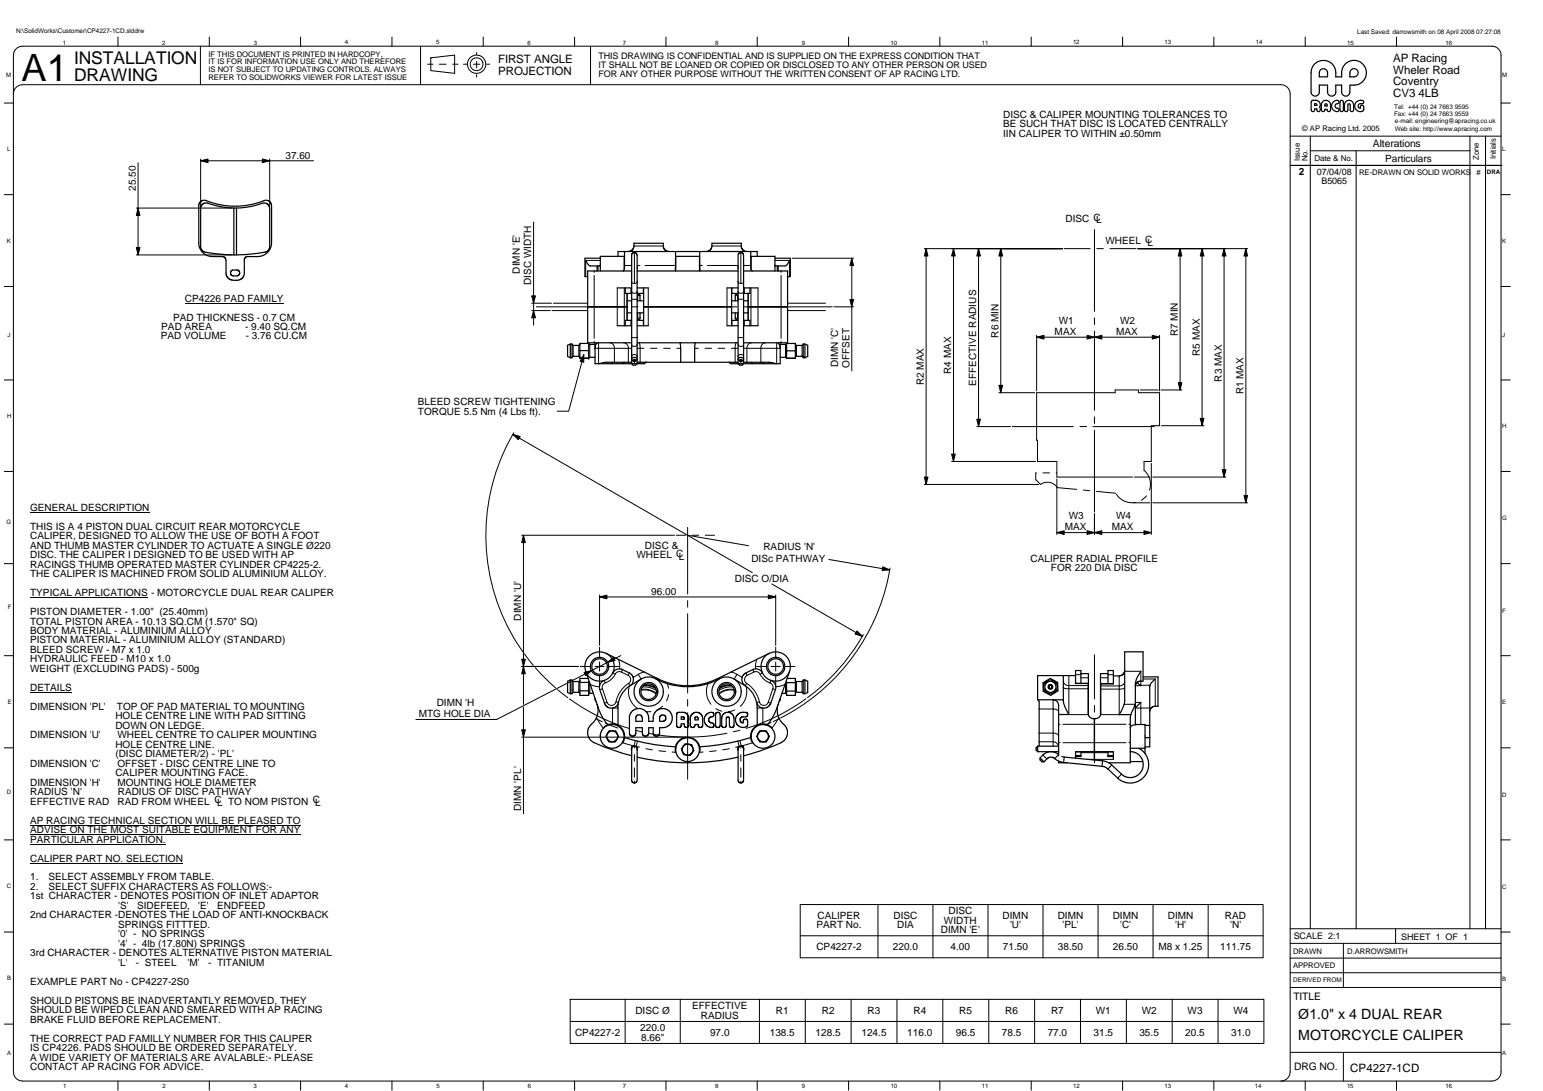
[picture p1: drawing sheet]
<svg xmlns="http://www.w3.org/2000/svg" width="297mm" height="210mm" viewBox="0 0 297 210" stroke-linecap="round" stroke-linejoin="round" font-family="sans-serif">
<g fill="none" stroke="#000" stroke-width=".19">
<path d="M.8 19.8h1.8M2.6 18.1a1.76 1.76 0 0 1 1.7-1.8h242.3a1.78 1.78 0 0 1 1.8 1.8v188.2a1.78 1.78 0 0 1-1.8 1.8M3.2 9.3l1.1-.4h282.9a1.75 1.75 0 0 1 1.8 1.7v195.7a1.76 1.76 0 0 1-1.8 1.8h-282.9a1.77 1.77 0 0 1-1.7-1.8v-195.7a1.79 1.79 0 0 1 .6-1.3zM22.7 7.1v1.8M38.6 8.9v7.4M40.3 7.1v1.8M57.9 7.1v1.8M75.5 7.1v1.8M81 8.9v7.4M82.3 12.4h1M82.9 11.1l4.6-.5v3.5l-4.6-.5zM84.6 12.4h1.3"/>
<path d="M87.1 12.4h1.1M89.2 12.4h.6M91.1 12.4h1.3M91.8 10.1v.5M91.8 11.8v1.3M91.8 14.4v.4M93 7.1v1.8M93.7 12.4h.6M110.6 7.1v1.8M113.7 8.9v7.4M128.2 7.1v1.8M145.8 7.1v1.8"/>
<path d="M163.4 7.1v1.8M180.9 7.1v1.8M198.5 7.1v1.8M216.1 7.1v1.8M233.7 7.1v1.8M251.3 7.1v1.8M268.8 7.1v1.8M289 19.8h1.7M.8 37.5h1.8M26.6 31.3v17.8M38.6 30.9h21.8M38.6 30.6v9.2"/>
<path d="M51.9 30.6v9.2M248.4 26.2h40.6M248.4 31.8h40.8M252.2 29h30.8M252.2 26.2v152.6M261.1 29v149.8M283 26.2v152.6M286 26.2v152.6M289 37.5h1.7M.8 55.1h1.8M26.2 40h18.5M26.2 49.1h18.5"/>
<path d="M35.6 58.3h19M102.4 59.8h3.5M102.4 58.4h3.8M102.7 42.7v19.9M103.2 59.1h17.1M106.3 59.8h6.8M106.5 58.4h6.6M114.4 53v12.1M114.4 52.2v.2M114.9 51.4v.7M115.6 50.1h-2.8v3.1M118.8 55.4v7.3"/>
<path d="M120.2 55.4v7.3M120.2 51.1h1.4M120.7 56.5v5.2M121.5 55.4v1.1M121.6 59.1h1.2M121.6 54.2l.1 .2 .4 .2M121.6 56.1a.58 .58 0 0 0 .5 .4 .58 .58 0 0 0 .6-.4M121.6 57.6h1.1M122 47.3h5.7M122.1 48.6v6M122.7 54.2l-.2 .3-.4 .1M122.7 51.1h.1"/>
<path d="M122.7 56.9h.5M123.2 51.1h-.5v.7M123.8 55.4v1.1M124.1 59.1h15.2M124.2 51.1h5.8M124.8 55.4v7.3M134.7 51.1h.5M136.2 51.1h5.8M137.1 47.3h5.6M140 55.4v7.3M140.6 59.1h1.3M140.9 55.4v1.1"/>
<path d="M141.5 56.9h.5M142 51.1l.1 .7M142 51.1h.1M142.1 54.2l.2 .3 .3 .1M142.1 56.1a.58 .58 0 0 0 .5 .4 .58 .58 0 0 0 .5-.4M142.1 57.6h1M142.6 48.6v6M143.1 54.2v.2l-.5 .2M143.1 51.1h1.4M143.1 59.1h17.1M143.3 55.4v1.1M144 56.5v5.2"/>
<path d="M144.6 55.4v7.3M145.9 55.4v7.3M149.2 50.1h2.8v3.1M149.8 51.4v.7M150.4 53v12.1M150.4 52.2v.2M151.6 59.8h7.3M151.6 58.4h7.3M152.5 49.7h11.8M160.5 59.1h3.8M164 49.7v21.7M177.9 47.9h26.6"/>
<path d="M178.3 47.9v45.3M183.6 47.9v40.9M188.4 47.9v34.2M192.7 47.9v27.7M204.8 47.9h5.1M210.7 44.2v15.7M211.1 47.9h1.3M213.7 47.9h5M219.1 47.9h21.1M227.2 47.9v27.2M231.4 47.9v34M235.6 47.9v43.9"/>
<path d="M239.8 47.9v48.9M289 55.1h1.7M.8 73.1h1.8M110.3 66.5v2.1M111.4 66.5v2.1M112.4 68.3l-2.9 10.8h-2.2M113.5 66.3v2.5M114.4 65.7v.3M114.6 67h.6M115.2 66v1M115.2 67v3M115.2 67h3.1"/>
<path d="M117.4 66a.95 .95 0 0 1 .9 1M117.8 69.7v.3M118.3 67v2.7M118.3 67h2.7M120.1 66a.98 .98 0 0 1 .9 1M120.2 69.7l-.3 .3M121 67h.6M121 67v2.7M121.5 61.7v1M121.6 64.9h1.1M121.6 66.3a.58 .58 0 0 0 .5 .4 .58 .58 0 0 0 .6-.4M121.6 68.6a.56 .56 0 0 1 .5-.4 .56 .56 0 0 1 .6 .4"/>
<path d="M122.1 69.5v.5M122.7 67h.5M122.7 61.2h.5M123 66l.2 .3v.7M123 69.7v.3M123.2 67v2.7M123.2 67h.7M123.8 61.7v1M125.2 67h1.3M127.8 67h1.2M130.3 67h.7M133.7 67h.7"/>
<path d="M135.7 67h1.3M138.3 67h1.2M140.9 61.7v1M141.5 61.2h.5M141.7 69.7v.3M141.7 66l-.1 .3-.1 .7h-.7M142.1 67h-.6v2.7M142.1 64.9h1M142.1 66.3a.58 .58 0 0 0 .5 .4 .58 .58 0 0 0 .5-.4M142.1 68.6a.57 .57 0 0 1 .5-.4 .57 .57 0 0 1 .5 .4M142.6 69.5v.5M143.3 61.7v1"/>
<path d="M144.6 69.7l.2 .3M144.7 66a.98 .98 0 0 0-.9 1h-.7M146.9 69.7v.3M147.4 66a.95 .95 0 0 0-.9 1h-2.7v2.7M149.5 66v1h-3v2.7M150.2 67h-.7v3M150.4 65.7v.3M151.2 66.3v2.5M153.3 66.5v2.1M154.4 66.5v2.1M192.3 75.6h6.9M199.6 64.5v10.7"/>
<path d="M199.6 64.9h23.6M210.7 61.2v1.3M210.7 63.7v15.3M219.5 75.1h3.5M223.2 64.5v10.7M223.5 75.1h4M289 73.1h1.7M.8 90.7h1.8M5.8 98.6h23M98.7 83.6l46.1 26.6M98.9 83.3a38.9 38.9 0 0 0 1.7 42.1M177.9 93.2h22.1"/>
<path d="M183.2 88.8h16.2M188 82.1h6.5M194.9 82.1h11.7M199.5 91h-.1v1.3l.9 .9a2.25 2.25 0 0 1 3.3 .7l3.7 .3M200.8 91h1.3M203.3 91h.2M203.5 92.2v10.7M207.9 82.1h1.3M208.5 94.3l1.3 .1M210.4 82.1h11.8M210.7 98.9v4M210.7 80.2v1.3"/>
<path d="M210.7 82.8v15.7M211.1 94.6l3.7 .3M214.9 95.1a3.5 3.5 0 0 0 3.6 1.6M218 91.8h-14.5v-3h-3.8v-4.1h-.1v-9.1h15.1v-.5h4.5v.5h4v6.3h-1.6v6.9h-1.4v1.7a3.5 3.5 0 0 1 1.1 3.8M218.3 96.8h3.1M218.4 91.8h3M220.7 95.4l-1 .8M221.6 89.2v13.7M221.9 96.8h18.3M221.9 91.8h14.1M223.6 81.9h8.2M289 90.7h1.7"/>
<path d="M.8 108.5h1.8M5.8 115h22.7M100.4 103h29.4M100.8 103v32.6M115.4 114.5v9.7M115.4 114.9h33.9M130.2 103h1.8M132.4 103l11.7 2M132.4 101.5v12.8M132.4 115.6v1.3M132.4 118.1v15.3M133.2 103h1.3"/>
<path d="M135.8 103h1.8M148.6 112.4l17.4 10M149.3 114.5v9.7M159.6 107.7l11.7 2M171.3 109.3a39.5 39.5 0 0 1-21 28.9M203.5 102.5h18.1M289 108.5h1.7M.8 126.2h1.8M5.8 133.3h8.1M100.4 128.3h11M100.8 136.1v20.5M100.9 125.8l1.8 2.3"/>
<path d="M103 128.5l2.1 2.2 1.8 1.7M107.3 132.7l2 1.6M109.6 134.5a37.9 37.9 0 0 0 11.5 5.7M110.3 131.2v2M111.4 131.2v2M111.7 128.3h2M113.5 131.4v2M113.6 131.7l1.1 .4 .7 .1M114.6 128.3h1.7M114.7 134.7l-.1 .1M114.8 138.4l1.1 .5M114.8 138.1l1.3 2"/>
<path d="M115.4 124.6v1.9M115.4 130v2M115.4 127.4v1.8M116 132.6l-.5 .1M116 132.6l.9 2.6M116.5 131.4a.88 .88 0 0 0-.5 1.2M116.5 139.1l1.2 .6M116.9 135.2l-.5 .1M117.2 128.3h1.9M117.7 139.7l1.2 .4M117.9 136.3v3M118 136.3h1"/>
<path d="M118.4 129.8a2.89 2.89 0 0 1-1.9 1.6l-.2-.4M118.6 135.1a.9 .9 0 0 1-.9 .7 .9 .9 0 0 1-.8-.6M119.1 126.9l.1 .7 .1 1.1M119.5 126.2l-23.9 12.3h-15.6M119.6 129.3a.87 .87 0 0 0-1.2 .5l-.4-.3M119.6 129.3l1.3 .7 .3-.5M119.8 128.9l-.2 .4M120.9 130a.89 .89 0 0 1 .1 1.5M121 131.5l.3 .5M121 131.5a5.1 5.1 0 0 0-2.3 3.6l.4 .1M121.1 132.1a3.9 3.9 0 0 0 1.7 4.3M122.9 129.8l.5 .9"/>
<path d="M122.9 129.8l-1 .6M123.4 132.8h.9l.9 .1 1.1 .7M123.4 132.7a3.6 3.6 0 0 1 2.9 .7M123.7 132.2l1.1 .1 1.6 .6M123.9 131.9l1.2 .2 1.2 .4M124 129.3l-1.1 .5M124.4 137h.9M126.3 130.5l-.1 .1M127.5 135.9l-1 .7M128.4 131.6l.3 .8M128.7 133.7l-.4 1.2M132.4 134.6v1.3"/>
<path d="M132.4 137.2v12.8M136.3 131.6a3.9 3.9 0 0 0 .6 4M137.8 136.4l1.2 .5M138.4 130.5l.1 .1M140.8 129.3l1.1 .5-.6 .9M140.8 131.9l-1.2 .2-1.1 .4M141.1 132.2l-1.3 .1-1.4 .6M141.3 132.7h-1.3l-.9 .3-.7 .4M141.3 132.8a3.5 3.5 0 0 0-2.9 .8M141.5 136.6l-1.3 .4M141.9 129.8l1 .6M143.6 129.5l.2 .5"/>
<path d="M143.6 132.1a3.8 3.8 0 0 1-1.1 3.8M143.7 131.5a5.7 5.7 0 0 1 2.5 3.6M143.7 131.5l-.3 .5M143.8 130a.89 .89 0 0 0-.1 1.5M144.9 128.9a.42 .42 0 0 0 .3 .4 .42 .42 0 0 0 .4 0l.5 .2 .2 .3M145.1 129.3l-1.3 .7M145.6 128.3h1.9M145.7 126.9l-.2 .7v1.1M145.8 136.3h.9M146.3 129.8a3.3 3.3 0 0 0 1.9 1.6M146.8 129.5l-.5 .3M146.9 136.3v3"/>
<path d="M147.9 135.2a.88 .88 0 0 1-.9 .6 .88 .88 0 0 1-.8-.7l-.5 .1M148.2 131.4a.88 .88 0 0 1 .6 1.2M148.4 131l-.2 .4M148.4 128.3h1.8M148.4 139.1l-1.1 .5M148.8 132.6l.5 .1M148.8 132.6l-.9 2.6 .5 .1M149.3 124.6v1.9M149.3 127.4v1.8M149.3 130v2M149.9 138.1l-1.3 2M150 138.3l-1.2 .6"/>
<path d="M150.1 134.7v.1M151.1 128.3h1.9M151.1 131.7l-1.1 .4-.7 .1M151.2 131.4v2M153.3 131.2v2M154.4 131.2v2M155.1 134.5a38.4 38.4 0 0 1-11.5 5.7M166.2 122.2a39.2 39.2 0 0 1-10.8 12.1M200 136.5h2.7v4.6a1.01 1.01 0 0 1 1.1 .5M202.7 134.7v1.8a.94 .94 0 0 1 1.1 .5M203.8 139.4h.3M203.8 137.5h5.7"/>
<path d="M204.6 139.4h12.2M204.7 132.3l.3 .2 .8 .1M204.7 131.1a.95 .95 0 0 0 1.1 .9v.6M205.8 130v2h3.7M205.8 132.6v4.9h-2M205.8 132.6h3.7M207 129.9h1.1M207 131.6h2.5M208.1 130.5h1.4M210.7 126v8.5M210.7 135.8v1.3M210.7 138.3v8.5"/>
<path d="M211.9 130.5h1.4M211.9 131.6h2.4M213.3 129.9h1M215.5 130.1v1.9h-3.6M216.4 135.6h2M216.5 132.4l-.3 .2h-.7v4.9h-3.6M216.5 131.1a.95 .95 0 0 1-1 .9v.6h-3.6M216.5 129.2h3.1v2.7M217.3 139.4h.3M218.6 136.3h1v3.1M218.6 135.2h1v1.1h1.7M219.5 131.9h.1"/>
<path d="M219.6 131.9h1.8M219.6 131.9l-1 .1M220 130.7h2.4v5.2M289 126.2h1.7M.8 143.9h1.8M5.8 158.8h52.1M100.4 141.9h31.6M122.1 150.3v.4M122.1 147.8v1.8M122.1 145.2v1.3M122.1 143.6v.4M122.3 142.6l-.3 1-2.1-.6"/>
<path d="M122.3 140.5l1.3 .4M122.7 142.7l-.2 1 .6 .1M124.3 144.1l1.3 .2M124.8 141.1a38.9 38.9 0 0 0 15.2 0M126.8 144.5l1.3 .1M129.4 144.7l.6 .1M135.4 144.7l-.7 .1M137.9 144.5l-1.3 .1M140.4 144.1l-1.3 .2M142 142.7l.3 1-.7 .1M142.4 140.5l-1.2 .3M142.4 142.6l.3 1 2.2-.6"/>
<path d="M142.6 150.3v.4M142.6 147.8v1.8M142.6 145.2v1.3M142.6 143.6v.4M200 141.1h2.7v1.6a1.35 1.35 0 0 1 1.1 .9M200 142.8h2.7v.8M200.8 145.3l.7 .8M203.8 145.2l-.7 .8M203.8 142.9h.3M204.6 142.9h12.2M204.9 145.7l-.1 1M207 145.4h1.1"/>
<path d="M207 145.6h1.1M207 144.7h7.3M209.4 146.2h4.9M212.3 146.4l-.1 1.1M213.3 144.9h-5.2M213.3 145.4h1M213.3 145.6h1M214 147.2l-.7 .8M215.9 149l-.7 .8M217.3 142.9h.3M289 143.9h1.7M.8 179.4h1.8"/>
<path d="M.8 161.6h1.8M5.8 160.6h52.1M5.8 162.4h26.1M5.8 166.1h29.4M154 174.1h89.2v10.2h-89.2zM169 174.1v10.2M179.6 174.1v10.2M190.2 174.1v10.2M200.8 174.1v10.2M211.4 174.1v10.2M222 174.1v10.2M232.6 174.1v10.2"/>
<path d="M248.4 178.8h40.6M268.7 178.8v2.8M289 179.4h1.7M289 161.6h1.7M.8 197.1h1.8M109.8 192.3h133.5v8.5h-133.5zM109.8 196.6h133.5M120.4 192.3v8.5M131 192.3v8.5M146.2 192.3v8.5M154 180.1h89.2M155 192.3v8.5"/>
<path d="M163.8 192.3v8.5M172.7 192.3v8.5M181.5 192.3v8.5M190.3 192.3v8.5M199.2 192.3v8.5M208 192.3v8.5M216.8 192.3v8.5M225.7 192.3v8.5M234.5 192.3v8.5M248.4 190.1h40.6M248.4 181.6h40.6M248.4 187.2h40.6"/>
<path d="M248.4 184.4h40.6M258.6 181.6v8.5M289 197.1h1.7M22.7 208.1v1.7M40.3 208.1v1.7M57.9 208.1v1.7M75.5 208.1v1.7M93 208.1v1.7M110.6 208.1v1.7M128.2 208.1v1.7M145.8 208.1v1.7M163.4 208.1v1.7"/>
<path d="M180.9 208.1v1.7M198.5 208.1v1.7M216.1 208.1v1.7M233.7 208.1v1.7M248.4 202.5h40.6M251.3 208.1v1.7M258.6 202.5v5.6M268.8 208.1v1.7"/>
<circle cx="91.8" cy="12.4" r="1.24"/>
<circle cx="91.8" cy="12.4" r="1.77"/>
</g>
<g fill="none" stroke="#000" stroke-width=".23">
<path d="M252.5 19.4a1.06 1.06 0 0 1 1.3 .1 1.06 1.06 0 0 1 .3 1.2l.1 .4-.3 .4-.2-.1-.2-.4h-.4v.2a.33 .33 0 0 1-.4 .3 .33 .33 0 0 1-.3-.3zM253.1 20l.4 .1v.2h-.4zM253.2 12.2a2.39 2.39 0 0 1 2.5-.4 2.39 2.39 0 0 1 1.5 2.2v.8h1.1a2.47 2.47 0 0 1 1.1-2.8 2.47 2.47 0 0 1 2.9 .3 2.38 2.38 0 0 1 .6 2.6 2.38 2.38 0 0 1-2.2 1.5h-.8v1.3a.79 .79 0 0 1-.8 .8 .79 .79 0 0 1-.8-.8v-1.3h-1.1v1.3a.79 .79 0 0 1-.8 .8 .79 .79 0 0 1-.8-.8v-1.3h-1.6v1.3a.79 .79 0 0 1-.8 .8 .79 .79 0 0 1-.8-.8v-4.2l.3-.7zM254.2 13.5a.8 .8 0 0 1 .8-.2 .8 .8 0 0 1 .6 .7v.8h-1.6v-.8zM254.6 19.6a.88 .88 0 0 1 1-.2 .88 .88 0 0 1 .5 .8v1.1l-.2 .2-.4-.2v-.3h-.5a.34 .34 0 0 1-.2 .5 .34 .34 0 0 1-.4-.3v-1zM256.7 19.6l.4-.3h.5l.1 .5-.1 .1a.46 .46 0 0 0-.6 .5 .46 .46 0 0 0 .6 .4l.1 .5-.1 .2a1.08 1.08 0 0 1-1.1-.7 1.08 1.08 0 0 1 .2-1.2zM258 19.5l.2-.2 .4 .2v1.7l-.2 .3-.4-.2zM259.1 19.6a.88 .88 0 0 1 .9-.2 .88 .88 0 0 1 .6 .8v1.1l-.5 .2-.2-.2v-1.1a.22 .22 0 0 0-.2-.2 .22 .22 0 0 0-.2 .2v1a.33 .33 0 0 1-.3 .3 .33 .33 0 0 1-.4-.3v-1zM260.2 13.3a.79 .79 0 0 1 1 .2 .79 .79 0 0 1 .1 1l-.4 .3h-1v-1.1zM261.1 19.6l.5-.3h.6a.33 .33 0 0 1 .3 .4 .33 .33 0 0 1-.3 .3h-.5l-.2 .2v.4l.4 .2v-.2a.33 .33 0 0 1 .3-.3 .33 .33 0 0 1 .3 .3v.7a1.06 1.06 0 0 1-1.5-.2 1.06 1.06 0 0 1 .1-1.5zM39.7 38.6l-.6-.1-.4 .2-.4 .7v7.7l.1 .6 .7 1 .8 .5 .7 .2h2.4l.2 .1 .3 .6 .1 2.9 .5 .7 .8 .2M39.7 38.6a14.8 14.8 0 0 0 11.1 0"/>
<path d="M50.8 38.6l.6-.1 .3 .2 .6 .7v7.3l-.2 1-.7 1-.8 .5-1 .2h-2l-.4 .2-.2 .3v2.9l-.2 .5-.7 .6-1.2 .1M255.1 20h.3l.1 .4h-.5zM38.6 40.1v7.6l.3 .6 .6 .2M39.5 48.5l3.3 .5h2.2M44.6 52.1l.2-.1h1l.3 .3v.4l-.4 .4h-1l-.3-.4zM45 40h.5M45 49.1h.5M45 40a21.5 21.5 0 0 1-5.2-.9h-.4l-.5 .3-.3 .7M45 40v9.1M45.5 40v9.1a21.8 21.8 0 0 0 5.8-.6l.4-.4 .2-.6M45.5 40a18.9 18.9 0 0 0 5.2-.9l.8 .2 .4 .6v7.6M112.8 50.1l.7 1 1.6 .1"/>
<path d="M115.6 51.2h-.5l-.2 .2a.43 .43 0 0 1 .2 .4 .43 .43 0 0 1-.3 .4M115.6 51l-.2 .2M115.6 49.7h-3v3.5h.5M118.8 55.4h2.8M120.2 51.9v-2.6h-4.6v2.9M120.2 48.4h-1.2v.9M120.4 55.4v1.1h1.2M120.7 59.1h-7.6M120.7 57.9h.9M120.7 56.5v5.2M121 48.4l.4-.1 .4-.3 .2-.5v-.7h5.7v.7l.2 .5 .4 .3 .5 .1M121.6 52.2h-8.5v13.8h8.5"/>
<path d="M121.7 48.8l.3-.2h.3l.4 .5v20.9l-.3 .3h-.5l-.3-.3v-21zM122.7 52.2h19.4M122.7 55.4h2.1M122.7 56.5h1.2M122.7 57.9h.1M122.7 57.9h1.2M123.2 57.9v-1a.23 .23 0 0 0-.2-.3 .23 .23 0 0 0-.3 .3v1M123.9 59.1h16.9M123.9 55.4v7.3M130 48.4v3.8M130 48.4h4.7M130 48.4h-9.8v3a.6 .6 0 0 1-.3 .8"/>
<path d="M134.7 52.2v-2.9h-4.6v2.9M134.7 48.4v3.8M134.7 48.4h9.8v3.1a.53 .53 0 0 0 .4 .7M136 48.4l.4-.1 .4-.3 .2-.5 .1-.7h5.6v.7l.2 .5 .4 .3 .5 .1M140 55.4h2.1M140.8 56.5h1.3M140.8 57.9h1.3M140.8 55.4v7.3M142 57.9v-1a.23 .23 0 0 0-.2-.3 .23 .23 0 0 0-.3 .3v1M143.1 55.4h2.8M143.1 52.2h8.5v13.8h-8.5M143.1 57.9h.9"/>
<path d="M144 59.1h7.6M144 56.5v5.2M144.4 55.4v1.1h-1.3M144.5 48.4h1.3v.9M144.6 51.9v-2.6h4.6v2.9M149.2 51.2h.4l.2 .2h-.1l-.1 .5 .3 .3M149.2 51l.1 .2M149.2 49.7h2.9v3.5h-.5M152 50.1l-.7 1-1.7 .1M109.3 66.5l.8-.3v2.7l-.8-.3zM109.8 66.2v2.7M111.6 66.1h1.7v1.4h-1.7z"/>
<path d="M111.6 67.5v1.5h1.7M111.6 68.8l-.1-.2h-1.2l-.2 .2M111.6 66.3l-.2 .2h-1.1l-.2-.2M113.3 68.9h.1M113.3 67.5v1.4h-1.7M113.3 66.1l.2 .2h1.1M114.6 66v4h7M114.6 68.8l-1.1-.1-.2 .2M115 66l-.3 .4-.1 .6M118.8 62.7h2.8M120.7 60.2h.9M121.6 61.7h-1.2v1"/>
<path d="M121.6 70h1.1M121.6 69.7h-5.1l-1.3 .3M121.7 68.9a.54 .54 0 0 1 .6-.1 .54 .54 0 0 1 .3 .5l-.5 .2a.2 .2 0 0 0 .3-.2 .21 .21 0 0 0-.4-.1l-.1 .2 .2 .1a.4 .4 0 0 1-.4-.1 .4 .4 0 0 1 0-.5zM122.7 60.2h1.2M122.7 66h19.4M122.7 69.7h8.3M122.7 61.7h1.2M122.7 62.7h2.1M123.2 60.2v1.1l-.2 .2-.3-.2v-1.1M124.4 69.7l-.3 .3h-1.5M131 69.7h2.7M131.1 66l-.2 .1 .1 3.6"/>
<path d="M133.7 66l.1 .1-.1 3.6M140 62.7h2.1M140.3 69.7l.3 .3M140.7 70h1.4M140.8 60.2h1.2M142 60.2v1.1l-.2 .2-.3-.2v-1.1M142 60.2h.1M142.1 69.7h-8.4M142.1 70h1M142.1 61.7h-1.3M142.2 68.9a.53 .53 0 0 1 .6-.1 .53 .53 0 0 1 .3 .5l-.5 .2a.19 .19 0 0 0 .3-.1 .19 .19 0 0 0-.3-.2 .19 .19 0 0 0-.2 .2 .19 .19 0 0 0 .2 .1 .43 .43 0 0 1-.5-.4zM143.1 69.7h4.9l1.5 .3"/>
<path d="M143.1 62.7h2.8M143.1 60.2h.9M143.1 70v-20.9l-.1-.4-.5-.1-.4 .4v21M143.1 61.7h1.3v1M143.1 70l-.2 .3h-.5l-.3-.3M149.7 66l.4 .5 .1 .5M150.2 66v4h-7.1M150.2 68.8h1.1l.1 .1M151.4 68.9v-1.4h1.7v1.4M151.4 68.9h1.7M151.4 66.1l-.2 .2h-1M153.1 67.5v-1.4h-1.7v1.4"/>
<path d="M153.1 68.8l.1-.2h1.3l.1 .2M153.1 66.3l.2 .2h1.1l.2-.2M154.6 66.2l.9 .3v2.1l-.5 .3h-.4zM155 66.2v2.7M109.3 131.1l.8-.2v2.6l-.8-.2zM109.8 130.9v2.6M111.6 133.5l-.2-.3h-1.1l-.2 .3M111.6 131l-.2 .2h-1.1l-.2-.2M111.6 131.3h1.7M111.6 133v.8h1.7v-.8M112.8 129.2l2.3 6.9a9.4 9.4 0 0 0 1.9 3.4M113.2 130.6h-1.6v.7"/>
<path d="M113.3 131.1v1.9h-1.7v-1.7M113.9 139.4l-.7 .9-.1 1 .4 .9 .9 .7M114.2 133.4h-.8l-.1 .2M114.6 134.4l.2 .7M114.9 135.6a3.2 3.2 0 0 1-.4 3.1l-.6 .7M116.3 131a1.41 1.41 0 0 0-.8 1.7l1 2.9 .4 .5 .6 .2a1.34 1.34 0 0 0 1.6-1.1M116.7 125.8l7.9 3.8a14.1 14.1 0 0 0 12.2 1.6l1.1-.5M118 129.5a1.53 1.53 0 0 1 1.5-.8l1.9 .9 .5 .8M119 139.6l.9 .9 .3 .7v.8M119 139.6l-.8-.2h-.7l-.9 .3-.5 .4M121.2 138.2v-.5l.3-.6 .5-.5 .6-.2a2.26 2.26 0 0 1 1.8 .6l.4 .7 .1 1.1h.8l.1-1.1 .6-.9 .9-.4 1.1 .1 .6 .5 .3 .5 .1 .7-.1 .8-.3 .4-.6 .5-1.4 .2v1.1l-.4 .5h-.4l-.4-.3-.1-1.3h-.8l-.1 1.2-.2 .3-.3 .1-.4-.1-.2-.3v-1.2h-1.3v1.2l-.3 .3-.3 .1-.4-.1-.2-.4v-3M121.9 130.4v.3a1.39 1.39 0 0 1-.5 1.2"/>
<path d="M122.6 137.7l.6-.1 .3 .2 .2 1h-1.3v-.8zM123.4 130.7l-1.1 .7a5.3 5.3 0 0 0-3.3 4.9v3.3M124 131.9h1.2l1 .6M126.2 130.6l2.2 1M127.1 137.8l.3-.2 .5 .1 .3 .3-.1 .6-.4 .2h-.7v-.8zM131.1 138h.6v.4h-.6zM132.5 138.9l.1 .8M132.5 138.9l.1-.9-.4-.6-.5-.3h-1.1l-.3 .2v2.5l.3 .2h.4l.1-.7h.6l.1 .5 .3 .2h.3l.2-.4M132.9 139.6v-1.6l.1-.3 .5-.5 .8-.1 .7 .4 .3 .8-.1 1.5-.5 .2-.3-.4M133.6 131.9h.1M133.8 138h.5l.1 .6h-.6zM134.4 139.6v-.2h-.6l-.1 .4-.4 .2-.3-.2-.1-.2"/>
<path d="M137.9 137.2l.4-.1 .3 .4v2.2l-.4 .3-.5-.3v-2.3zM138.5 130.6a12.9 12.9 0 0 1-10.1 1M139.3 137.4l.5-.3h.5l.8 .4 .2 .8v1.3l-.2 .4h-.4l-.3-.3v-1.4l-.2-.3-.4 .2-.1 1.6-.3 .2-.4-.2-.1-1.8zM140.8 131.9h-1.2l-1.1 .6M141.3 130.7a9.9 9.9 0 0 1 3.7 2.9 5.2 5.2 0 0 1 .8 2.7v3.3M142.1 137.4l.9-.3h.6l.3 .2 .1 .3-.2 .3-1 .1-.2 .2-.2 .3 .3 .5 .4 .1 .1-.6h.6l.1 .3v.7l-.1 .3-.5 .2h-.6l-.8-.6-.3-.5v-.6zM145.7 135.2a1.47 1.47 0 0 0 1.2 1.1M145.8 139.6l-.8 .7-.4 .8-.1 .8 .4 1.1M146.8 129.5a1.48 1.48 0 0 0-1.7-.7l-1.7 .8-.5 .6a1.56 1.56 0 0 0 .4 1.7M147.7 139.5l-.8-.2-1.1 .3M148.1 125.8l-10.1 4.9M148.4 131a1.41 1.41 0 0 1 .9 1.7l-1.1 3-.6 .5-.7 .1"/>
<path d="M149.8 135.6a3.5 3.5 0 0 0 .7 3.5l.4 .3M150.2 134.4l-.2 .7M150.5 133.4h.8l.1 .2M150.9 139.4l.6 .9 .1 .9-.4 1.1-.7 .6a37.2 37.2 0 0 1-7.4 2.6M151.4 133h1.7M151.4 131.1v.3M151.5 130.6h1.6v3.2h-1.7v-2.4h1.7M152 129.2l-2.4 6.9a10.5 10.5 0 0 1-1.9 3.4l.9 .6M154.6 133.5l-.1-.3h-1.2l-.2 .3M154.6 131l-.2 .2h-1.1l-.2-.2M154.6 130.9l.9 .2v2.2l-.5 .2h-.4zM155 130.9v2.6"/>
<path d="M199.7 134.7h.1a1.79 1.79 0 0 1 .2 1.5v7.4M199.7 134.7v-4.7h5v4.7M199.7 134.7h5M200.8 131.4l1.4-.8 1.4 .7 .1 1.7-1.4 .8-1.5-.7zM202.7 134.7a1.2 1.2 0 0 1 1.1 1.6v9.2M203.2 132.7l-.6 .5-.6 .1-.4-.2-.5-.7 .2-.8 .7-.5 .8 .2 .4 .5v.9M204.7 130h2.3M204.7 134.7l.3 1.2 .8 1.6M207 131.5h2.5v5.8a1.23 1.23 0 0 0 1.2 1 1.23 1.23 0 0 0 1.2-1v-5.7h2.4M208.1 131.5v-2.4h-1.1v2.5M208.1 129.6h1.4v7.9M210.7 138.3v8"/>
<path d="M213.3 131.6v-2.5h1v2.5M213.3 129.6h-1.4v7.9M216.5 129l-.2 .7-.4 .3-1.6 .1M217.7 137.5l-.1 .6v8.7h-4.2M218.6 139.3l.2 .1M218.6 136.1v3.4a.86 .86 0 0 0-1 .6M218.6 136.1l-.2-.5a1.22 1.22 0 0 1-.3 1.1l-.4 .8M218.6 139.4h1.8v4.6M218.6 132l.1-.4 .4-.4 .9-.1v-5.6h-3.5v9.2a6.3 6.3 0 0 1-1 2.8h2.2M218.9 131.4l.7 .6M219.6 129.2l-.7 1.3-.3 .8v4.8M219.6 135.2l-1 1.1"/>
<path d="M220 130.3h2.9v5.6l-1.1 .2-.3 .3-.2 .6M220.4 139.6h.9M221.3 139.6v2.4M222.4 130.7a2.13 2.13 0 0 0-1.1 2.3v6.6M114.4 142.9l3.7 1.5 3.5 1.1M115.6 141.6l.1 .9 .5 .8 .8 .5 .8 .2 .8-.1 .8-.5 .6-.8 .1-.8-.1-.8-.5-.8-.8-.6-.8-.2-.8 .2-.8 .4-.6 .8-.1 .8M117.3 140.7h1.2l.6 1.1-.7 1h-1.2l-.6-1.1zM118.8 141.2l.1 .8-.5 .6-.9 .1-.6-.4-.1-.8 .5-.7 .8-.1 .4 .2 .3 .3M120.2 142l.5 .1a40.2 40.2 0 0 0 9.3 1.6M120.2 142l-.3 1M121.6 144.4v-.6l.5-.2 .5 .2 .1 .6M121.7 143.8l.6-.2 .4 .5v6.1l-.2 .3-.4 .2-.3-.1-.2-.3v-6.3z"/>
<path d="M130 143.7l.3-.7 .6-.6 .6-.4 .8-.1 .8 .1 .7 .4 .5 .5 .4 .8M130 143.7v1.1M130.1 144v.7l.4 1 .6 .5 .8 .3h.9l.9-.4 .6-.6 .3-.8v-.9l-.4-.9-.6-.6-.8-.3h-.9l-.9 .5-.7 .7-.2 .8M131.9 143.2l1.2 .1 .5 1.2-.8 .9-1.2-.2-.4-1.1zM132.5 143.2l-.6 .1-.5 .5-.1 .7 .4 .6 .5 .2 .8-.2 .4-.5-.1-.7M132.5 143.2l.6 .3 .2 .4M137 140l-.9-.3-.5-.9v-.7l.2-.4 .5-.4 .5-.2 .5 .1 .2 .3-.2 .4-.6 .1-.3 .4 .1 .5 .8 .3 .2 .2-.1 .4-.4 .2M142.1 144.4l.1-.6 .6-.2 .4 .4-.1 .4M142.1 145.7a43.8 43.8 0 0 1-19.4 0M142.2 143.8l.6-.2 .3 .5v6.1l-.1 .3-.4 .2-.3-.1-.2-.3v-6.3zM144.5 141.9a47.4 47.4 0 0 1-9.8 1.9v1M146.3 140.7h1.2l.6 1-.6 1.1h-1.2l-.6-1.1z"/>
<path d="M199.8 143.6v1.1M199.8 143.6l-.3 .3v.5l.3 .3M199.8 144.7h4v.2M199.8 143.6h4M200.2 145.9l.8 .7M201 146.6l.8-.8 .7-.1 1.4 .8 .8 .2M203.8 145.2h.1M203.8 145.2l-.5-.3-.8-.2-1.2 .2-1.1 1v.4l.4 .3h.4M203.8 146.5v.3h1.6M204.8 146.7l7.5 .8 1 .5M207 144.7v1.2M207 144.7h7.3"/>
<path d="M208.1 144.7v.9h-1.1M213.3 144.7v.9h1M214.3 144.7v1.5M217.6 144.7l.9 .1 .8 .5 .6 .9 .2 1-.2 .9-.4 .7-.7 .6-.9 .2h-1l-.7-.4-2.4-2.2-1.1-.5-8.3-.9M217.6 144h2.8M217.6 146.6h2.4M217.6 144.7v.1M219.2 144l.7 .5 .7 .7 .4 1 .1 .9v.8l-.4 1-1.1 1.2-.6 .3-.9 .3-1.5-.1-1.1-.5-2.2-2.1M220.4 142h.9M220.4 144v1M221.3 142v1.7h-.9"/>
<circle cx="115.4" cy="128.3" r="1.5"/>
<circle cx="115.4" cy="128.3" r="1.77"/>
<circle cx="115.4" cy="128.3" r="2.82"/>
<circle cx="124.9" cy="133.1" r="2.82"/>
<circle cx="124.9" cy="133.1" r="1.76"/>
<circle cx="124.9" cy="133.1" r="1.5"/>
<circle cx="139.9" cy="133.1" r="1.5"/>
<circle cx="139.9" cy="133.1" r="2.82"/>
<circle cx="139.9" cy="133.1" r="1.77"/>
<circle cx="149.3" cy="128.3" r="2.83"/>
<circle cx="149.3" cy="128.3" r="1.76"/>
<circle cx="149.3" cy="128.3" r="1.5"/>
<circle cx="202.2" cy="132.2" r=".42"/>
<circle cx="202.2" cy="132.2" r="1.33"/>
<circle cx="202.2" cy="132.2" r=".32"/>
<circle cx="146.9" cy="141.7" r="1.07"/>
<circle cx="146.9" cy="141.7" r="2.3"/>
</g>
<g fill="#000" stroke="#000" stroke-width=".19">
<path d="M38.6 30.9l1.4-.3v.7z" fill-rule="evenodd"/>
<path d="M50.5 30.6l1.4 .3-1.4 .4z" fill-rule="evenodd"/>
<path d="M26.6 40l.3 1.5h-.7z" fill-rule="evenodd"/>
<path d="M26.2 47.6h.7l-.3 1.5z" fill-rule="evenodd"/>
<path d="M102.4 56.9h.7l-.4 1.5z" fill-rule="evenodd"/>
<path d="M102.7 59.8l.4 1.4h-.7z" fill-rule="evenodd"/>
<path d="M163.6 57.7h.7l-.3 1.4z" fill-rule="evenodd"/>
<path d="M164 49.7l.3 1.4h-.7z" fill-rule="evenodd"/>
<path d="M178.3 47.9l.3 1.4h-.7z" fill-rule="evenodd"/>
<path d="M183.6 47.9l.3 1.4h-.7z" fill-rule="evenodd"/>
<path d="M188.4 47.9l.3 1.4h-.7z" fill-rule="evenodd"/>
<path d="M192.7 47.9l.3 1.4h-.7z" fill-rule="evenodd"/>
<path d="M227.2 47.9l.3 1.4h-.7z" fill-rule="evenodd"/>
<path d="M231.4 47.9l.4 1.4h-.7z" fill-rule="evenodd"/>
<path d="M235.6 47.9l.4 1.4h-.7z" fill-rule="evenodd"/>
<path d="M239.8 47.9l.4 1.4h-.7z" fill-rule="evenodd"/>
<path d="M112.4 68.3v1.4l-.7-.1z" fill-rule="evenodd"/>
<path d="M192.3 74.2h.7l-.3 1.4z" fill-rule="evenodd"/>
<path d="M199.6 64.9l1.4-.4v.8z" fill-rule="evenodd"/>
<path d="M209.3 64.5l1.4 .4-1.4 .4z" fill-rule="evenodd"/>
<path d="M210.7 64.9l1.4-.4v.8z" fill-rule="evenodd"/>
<path d="M221.8 64.5l1.4 .4-1.4 .4z" fill-rule="evenodd"/>
<path d="M226.8 73.6h.7l-.3 1.5z" fill-rule="evenodd"/>
<path d="M98.7 83.6l1.4 .4-.3 .6z" fill-rule="evenodd"/>
<path d="M177.9 91.8h.7l-.3 1.4z" fill-rule="evenodd"/>
<path d="M183.2 87.4h.7l-.3 1.4z" fill-rule="evenodd"/>
<path d="M188 80.7h.7l-.3 1.4z" fill-rule="evenodd"/>
<path d="M231.1 80.5h.7l-.4 1.4z" fill-rule="evenodd"/>
<path d="M235.3 90.4h.7l-.4 1.4z" fill-rule="evenodd"/>
<path d="M239.5 95.4h.7l-.4 1.4z" fill-rule="evenodd"/>
<path d="M100.8 103l.3 1.4h-.7z" fill-rule="evenodd"/>
<path d="M115.4 114.9l1.4-.4v.8z" fill-rule="evenodd"/>
<path d="M147.9 114.5l1.4 .4-1.4 .4z" fill-rule="evenodd"/>
<path d="M169.9 109.1l1.4 .6-1.5 .1z" fill-rule="evenodd"/>
<path d="M203.5 102.5l1.4-.3v.7z" fill-rule="evenodd"/>
<path d="M209.3 102.2l1.4 .3-1.4 .4z" fill-rule="evenodd"/>
<path d="M210.7 102.5l1.4-.3v.7z" fill-rule="evenodd"/>
<path d="M220.2 102.2l1.4 .3-1.4 .4z" fill-rule="evenodd"/>
<path d="M100.4 126.9h.7l-.3 1.4z" fill-rule="evenodd"/>
<path d="M100.8 128.3l.3 1.4h-.7z" fill-rule="evenodd"/>
<path d="M112.4 129.4l1.5-.3-1.1 .9z" fill-rule="evenodd"/>
<path d="M117 127.5l1.1-1 .3 .6z" fill-rule="evenodd"/>
<path d="M165 121.4l1 1-1.4-.4z" fill-rule="evenodd"/>
<path d="M100.4 140.5h.7l-.3 1.4z" fill-rule="evenodd"/>
</g>
<text font-size="7.3" x="4.2" y="15.6">A1</text>
<g font-size="3.4">
<text x="14.3" y="12.4">INSTALLATION</text>
<text x="14.3" y="15.6">DRAWING</text>
</g>
<g font-size="2.7">
<text x="249.9" y="196.2">Ø1.0&quot; x 4 DUAL REAR</text>
<text x="249.9" y="200.2">MOTORCYCLE CALIPER</text>
</g>
<g font-size="2.2">
<text x="268.2" y="12">AP Racing</text>
<text x="95.9" y="12.1">FIRST ANGLE</text>
<text x="95.9" y="14.4">PROJECTION</text>
<text x="268.2" y="14.2">Wheler Road</text>
<text x="268.2" y="16.4">Coventry</text>
<text x="268.2" y="18.7">CV3 4LB</text>
<text x="259.9" y="206.3">CP4227-1CD</text>
</g>
<g font-size="2">
<text x="264.3" y="28.3">Alterations</text>
<text x="249" y="192.5">TITLE</text>
<text x="249.1" y="205.9">DRG NO.</text>
</g>
<g font-size="1.9">
<text x="193.1" y="22.6">DISC &amp; CALIPER MOUNTING TOLERANCES TO</text>
<text x="193.1" y="24.5">BE SUCH THAT DISC IS LOCATED CENTRALLY</text>
<text x="193.1" y="26.3">IIN CALIPER TO WITHIN ±0.50mm</text>
<text x="54.9" y="30.5">37.60</text>
<text x="250" y="33.7">2</text>
<text x="266.7" y="31.1">Particulars</text>
<text x="26.1" y="36.7" transform="rotate(-90 26.1 36.7)">25.50</text>
<text x="205.1" y="42.7">DISC C</text>
<text x="211" y="43">L</text>
<text x="212.8" y="47.1">WHEEL C</text>
<text x="220.9" y="47.3">L</text>
<text x="100.1" y="52.7" transform="rotate(-90 100.1 52.7)">DIMN 'E'</text>
<text x="35.6" y="58">CP4226 PAD FAMILY</text>
<text x="102.3" y="54.8" transform="rotate(-90 102.3 54.8)">DISC WIDTH</text>
<text x="30.9" y="65.3">PAD VOLUME</text>
<text x="31" y="63.5">PAD AREA</text>
<text x="33.3" y="61.7">PAD THICKNESS - 0.7 CM</text>
<text x="47.2" y="63.5">- 9.40 SQ.CM</text>
<text x="47.3" y="65.3">- 3.76 CU.CM</text>
<text x="192.2" y="65" transform="rotate(-90 192.2 65)">R6 MIN</text>
<text x="203" y="64.5">MAX</text>
<text x="203.8" y="62.3">W1</text>
<text x="214.9" y="64.5">MAX</text>
<text x="215.6" y="62.3">W2</text>
<text x="226.7" y="64.7" transform="rotate(-90 226.7 64.7)">R7 MIN</text>
<text x="161.4" y="70.7" transform="rotate(-90 161.4 70.7)">DIMN 'C'</text>
<text x="163.5" y="70.8" transform="rotate(-90 163.5 70.8)">OFFSET</text>
<text x="183.1" y="71.9" transform="rotate(-90 183.1 71.9)">R4 MAX</text>
<text x="231" y="68.5" transform="rotate(-90 231 68.5)">R5 MAX</text>
<text x="177.8" y="74.1" transform="rotate(-90 177.8 74.1)">R2 MAX</text>
<text x="187.9" y="74.3" transform="rotate(-90 187.9 74.3)">EFFECTIVE RADIUS</text>
<text x="235.2" y="73.4" transform="rotate(-90 235.2 73.4)">R3 MAX</text>
<text x="239.4" y="75.9" transform="rotate(-90 239.4 75.9)">R1 MAX</text>
<text x="80.5" y="78">BLEED SCREW TIGHTENING</text>
<text x="80.5" y="79.8">TORQUE 5.5 Nm (4 Lbs ft).</text>
<text x="5.8" y="102">THIS IS A 4 PISTON DUAL CIRCUIT REAR MOTORCYCLE</text>
<text x="5.8" y="98.3">GENERAL DESCRIPTION</text>
<text x="205.8" y="99.9">W3</text>
<text x="214.8" y="99.9">W4</text>
<text x="5.8" y="103.8">CALIPER, DESIGNED TO ALLOW THE USE OF BOTH A FOOT</text>
<text x="5.8" y="105.6">AND THUMB MASTER CYLINDER TO ACTUATE A SINGLE Ø220</text>
<text x="5.8" y="107.4">DISC. THE CALIPER I DESIGNED TO BE USED WITH AP</text>
<text x="122.5" y="107.5">WHEEL C</text>
<text x="124.2" y="105.6">DISC &amp;</text>
<text x="130.7" y="107.8">L</text>
<text x="147" y="105.9">RADIUS 'N'</text>
<text x="205" y="102.1">MAX</text>
<text x="214.1" y="102.1">MAX</text>
<text x="5.8" y="109.3">RACINGS THUMB OPERATED MASTER CYLINDER CP4225-2.</text>
<text x="5.8" y="111.1">THE CALIPER IS MACHINED FROM SOLID ALUMINIUM ALLOY.</text>
<text x="141.5" y="112">DISC O/DIA</text>
<text x="144.6" y="108.1">DISc PATHWAY</text>
<text x="198.4" y="108.1">CALIPER RADIAL PROFILE</text>
<text x="202.3" y="109.9">FOR 220 DIA DISC</text>
<text x="5.8" y="118.4">PISTON DIAMETER - 1.00&quot; (25.40mm)</text>
<text x="5.8" y="114.7">TYPICAL APPLICATIONS - MOTORCYCLE DUAL REAR CALIPER</text>
<text x="100.3" y="119.5" transform="rotate(-90 100.3 119.5)">DIMN 'U'</text>
<text x="125.3" y="114.5">96.00</text>
<text x="5.8" y="120.2">TOTAL PISTON AREA - 10.13 SQ.CM (1.570&quot; SQ)</text>
<text x="5.8" y="122">BODY MATERIAL - ALUMINIUM ALLOY</text>
<text x="5.8" y="123.8">PISTON MATERIAL - ALUMINIUM ALLOY (STANDARD)</text>
<text x="5.8" y="125.7">BLEED SCREW - M7 x 1.0</text>
<text x="5.8" y="127.5">HYDRAULIC FEED - M10 x 1.0</text>
<text x="5.8" y="129.3">WEIGHT (EXCLUDING PADS) - 500g</text>
<text x="5.8" y="133">DETAILS</text>
<text x="5.8" y="136.6">DIMENSION 'PL'</text>
<text x="22.5" y="136.6">TOP OF PAD MATERIAL TO MOUNTING</text>
<text x="84.1" y="135.9">DIMN 'H</text>
<text x="5.8" y="142.1">DIMENSION 'U'</text>
<text x="22.2" y="138.5">HOLE CENTRE LINE WITH PAD SITTING</text>
<text x="22.2" y="140.3">DOWN ON LEDGE.</text>
<text x="22.2" y="143.9">HOLE CENTRE LINE.</text>
<text x="22.6" y="142.1">WHEEL CENTRE TO CALIPER MOUNTING</text>
<text x="80.6" y="138">MTG HOLE DIA</text>
<text x="5.8" y="147.6">DIMENSION 'C'</text>
<text x="22.2" y="145.8">(DISC DIAMETER/2) - 'PL'</text>
<text x="22.2" y="149.4">CALIPER MOUNTING FACE.</text>
<text x="22.6" y="147.6">OFFSET - DISC CENTRE LINE TO</text>
<text x="5.8" y="151.2">DIMENSION 'H'</text>
<text x="5.8" y="153">RADIUS 'N'</text>
<text x="5.8" y="154.9">EFFECTIVE RAD</text>
<text x="22.6" y="151.2">MOUNTING HOLE DIAMETER</text>
<text x="22.6" y="154.9">RAD FROM WHEEL C</text>
<text x="22.7" y="153">RADIUS OF DISC PATHWAY</text>
<text x="41.8" y="155.2">L TO NOM PISTON L</text>
<text x="60.2" y="154.6">C</text>
<text x="5.8" y="158.5">AP RACING TECHNICAL SECTION WILL BE PLEASED TO</text>
<text x="5.8" y="160.3">ADVISE ON THE MOST SUITABLE EQUIPMENT FOR ANY</text>
<text x="100.3" y="156.1" transform="rotate(-90 100.3 156.1)">DIMN 'PL'</text>
<text x="5.8" y="162.2">PARTICULAR APPLICATION.</text>
<text x="5.8" y="165.8">CALIPER PART NO. SELECTION</text>
<text x="5.8" y="169.5">1.</text>
<text x="5.8" y="171.3">2.</text>
<text x="5.8" y="173.1">1st CHARACTER - DENOTES POSITION OF INLET ADAPTOR</text>
<text x="9.3" y="169.5">SELECT ASSEMBLY FROM TABLE.</text>
<text x="9.3" y="171.3">SELECT SUFFIX CHARACTERS AS FOLLOWS:-</text>
<text x="5.8" y="176.8">2nd CHARACTER -DENOTES THE LOAD OF ANTI-KNOCKBACK</text>
<text x="22.7" y="174.9">'S'</text>
<text x="22.7" y="178.6">SPRINGS FITTTED.</text>
<text x="26.4" y="174.9">SIDEFEED,</text>
<text x="38.2" y="174.9">'E'</text>
<text x="41.8" y="174.9">ENDFEED</text>
<text x="157.2" y="178.7">PART No.</text>
<text x="157.4" y="176.9">CALIPER</text>
<text x="172" y="176.9">DISC</text>
<text x="172.7" y="178.7">DIA</text>
<text x="181.1" y="179.6">DIMN 'E'</text>
<text x="181.7" y="177.8">WIDTH</text>
<text x="182.6" y="176">DISC</text>
<text x="193" y="176.9">DIMN</text>
<text x="194.4" y="178.7">'U'</text>
<text x="203.6" y="176.9">DIMN</text>
<text x="204.5" y="178.7">'PL'</text>
<text x="214.2" y="176.9">DIMN</text>
<text x="215.6" y="178.7">'C'</text>
<text x="224.8" y="176.9">DIMN</text>
<text x="226.2" y="178.7">'H'</text>
<text x="235.8" y="176.9">RAD</text>
<text x="236.8" y="178.7">'N'</text>
<text x="5.8" y="184.1">3rd CHARACTER - DENOTES ALTERNATIVE PISTON MATERIAL</text>
<text x="22.7" y="180.4">'0' - NO SPRINGS</text>
<text x="22.7" y="182.2">'4' - 4lb (17.80N) SPRINGS</text>
<text x="22.7" y="185.9">'L'</text>
<text x="26.2" y="185.9">- STEEL</text>
<text x="36.1" y="185.9">'M'</text>
<text x="40.1" y="185.9">- TITANIUM</text>
<text x="157.2" y="182.9">CP4227-2</text>
<text x="171.9" y="182.9">220.0</text>
<text x="183" y="182.9">4.00</text>
<text x="193.1" y="182.9">71.50</text>
<text x="203.7" y="182.9">38.50</text>
<text x="214.2" y="182.9">26.50</text>
<text x="223" y="182.9">M8 x 1.25</text>
<text x="234.9" y="182.9">111.75</text>
<text x="5.8" y="189.5">EXAMPLE PART No - CP4227-2S0</text>
<text x="5.8" y="193.2">SHOULD PISTONS BE INADVERTANTLY REMOVED, THEY</text>
<text x="5.8" y="195">SHOULD BE WIPED CLEAN AND SMEARED WITH AP RACING</text>
<text x="5.8" y="196.8">BRAKE FLUID BEFORE REPLACEMENT.</text>
<text x="122.3" y="195.1">DISC Ø</text>
<text x="133.2" y="194.2">EFFECTIVE</text>
<text x="134.9" y="196">RADIUS</text>
<text x="149.4" y="195.1">R1</text>
<text x="158.2" y="195.1">R2</text>
<text x="167" y="195.1">R3</text>
<text x="175.8" y="195.1">R4</text>
<text x="184.7" y="195.1">R5</text>
<text x="193.5" y="195.1">R6</text>
<text x="202.3" y="195.1">R7</text>
<text x="211" y="195.1">W1</text>
<text x="219.8" y="195.1">W2</text>
<text x="228.6" y="195.1">W3</text>
<text x="237.4" y="195.1">W4</text>
<text x="5.8" y="200.5">THE CORRECT PAD FAMILLY NUMBER FOR THIS CALIPER</text>
<text x="5.8" y="202.3">IS CP4226. PADS SHOULD BE ORDERED SEPARATELY.</text>
<text x="110.7" y="199.4">CP4227-2</text>
<text x="123.2" y="198.5">220.0</text>
<text x="123.4" y="200.3">8.66&quot;</text>
<text x="136.7" y="199.4">97.0</text>
<text x="148.2" y="199.4">138.5</text>
<text x="157" y="199.4">128.5</text>
<text x="165.8" y="199.4">124.5</text>
<text x="174.7" y="199.4">116.0</text>
<text x="184" y="199.4">96.5</text>
<text x="192.9" y="199.4">78.5</text>
<text x="201.7" y="199.4">77.0</text>
<text x="210.5" y="199.4">31.5</text>
<text x="219.3" y="199.4">35.5</text>
<text x="228.2" y="199.4">20.5</text>
<text x="237" y="199.4">31.0</text>
<text x="5.8" y="204.1">A WIDE VARIETY OF MATERIALS ARE AVALABLE:- PLEASE</text>
<text x="5.8" y="206">CONTACT AP RACING FOR ADVICE.</text>
</g>
<g font-size="1.7">
<text x="115.2" y="11.4">THIS DRAWING IS CONFIDENTIAL AND IS SUPPLIED ON THE EXPRESS CONDITION THAT</text>
<text x="115.2" y="13.2">IT SHALL NOT BE LOANED OR COPIED OR DISCLOSED TO ANY OTHER PERSON OR USED</text>
<text x="115.2" y="14.9">FOR ANY OTHER PURPOSE WITHOUT THE WRITTEN CONSENT OF AP RACING LTD.</text>
<text x="253.5" y="33.7">07/04/08</text>
<text x="254.4" y="35.4">B5065</text>
<text x="249" y="180.8">SCALE 2:1</text>
<text x="269.7" y="180.8">SHEET 1 OF 1</text>
</g>
<g font-size="1.5">
<text x="40.1" y="10.9">IF THIS DOCUMENT IS PRINTED IN HARDCOPY,</text>
<text x="40.1" y="12.4">IT IS FOR INFORMATION USE ONLY AND THEREFORE</text>
<text x="40.1" y="13.9">IS NOT SUBJECT TO UPDATING CONTROLS. ALWAYS</text>
<text x="40.1" y="15.4">REFER TO SOLIDWORKS VIEWER FOR LATEST ISSUE</text>
<text x="250.7" y="25.2">© AP Racing Ltd. 2005</text>
<text x="250.2" y="31.1" transform="rotate(-90 250.2 31.1)">Issue</text>
<text x="251.7" y="31.1" transform="rotate(-90 251.7 31.1)">No.</text>
<text x="253" y="31">Date &amp; No.</text>
<text x="261.6" y="33.6">RE-DRAWN ON SOLID WORKS</text>
<text x="284.2" y="33.6">#</text>
<text x="284.7" y="30.8" transform="rotate(-90 284.7 30.8)">Zone</text>
<text x="287.9" y="30.7" transform="rotate(-90 287.9 30.7)">Initials</text>
<text x="248.9" y="183.7">DRAWN</text>
<text x="259.4" y="183.6">D.ARROWSMITH</text>
<text x="248.9" y="186.4">APPROVED</text>
</g>
<g font-size="1.2">
<text x="3.1" y="6.4">N:\SolidWorks\Customer\CP4227-1CD.slddrw</text>
<text x="12.1" y="8.6">1</text>
<text x="31.2" y="8.6">2</text>
<text x="48.8" y="8.6">3</text>
<text x="66.4" y="8.6">4</text>
<text x="84" y="8.6">5</text>
<text x="101.6" y="8.6">6</text>
<text x="119.9" y="8.6">7</text>
<text x="137.7" y="8.6">8</text>
<text x="154.3" y="8.6">9</text>
<text x="171.4" y="8.6">10</text>
<text x="189" y="8.6">11</text>
<text x="206.6" y="8.6">12</text>
<text x="224.2" y="8.6">13</text>
<text x="241.8" y="8.6">14</text>
<text x="259.4" y="8.6">15</text>
<text x="261.3" y="6.5">Last Saved: darrowsmith on 08 April 2008 07:27:08</text>
<text x="278.3" y="8.6">16</text>
<text x="1.2" y="14.9">M</text>
<text x="289.2" y="14.9">M</text>
<text x="268.4" y="21">Tel: +44 (0) 24 7663 9595</text>
<text x="268.4" y="22.2">Fax: +44 (0) 24 7663 9559</text>
<text x="268.5" y="23.6">e-mail: engineering@apracing.co.uk</text>
<text x="1.4" y="29.1">L</text>
<text x="268.5" y="25.2">Web site: http://www.apracing.com</text>
<text x="289.2" y="29.1">L</text>
<text x="286.3" y="33.5">DRA</text>
<text x="1.3" y="46.7">K</text>
<text x="289.2" y="46.8">K</text>
<text x="1.4" y="64.8">J</text>
<text x="289.2" y="64.8">J</text>
<text x="1.4" y="80.5">H</text>
<text x="289.2" y="82.4">H</text>
<text x="1.3" y="100.8">G</text>
<text x="289.2" y="100.2">G</text>
<text x="1.5" y="117.2">F</text>
<text x="289.2" y="117.9">F</text>
<text x="1.5" y="135.5">E</text>
<text x="289.2" y="135.6">E</text>
<text x="1.3" y="152.9">D</text>
<text x="289.2" y="153.3">D</text>
<text x="1.3" y="171">C</text>
<text x="289.2" y="171">C</text>
<text x="1.4" y="188.6">B</text>
<text x="249" y="189">DERIVED FROM</text>
<text x="289.2" y="188.8">B</text>
<text x="1.4" y="203.1">A</text>
<text x="289.2" y="203.1">A</text>
<text x="12.1" y="209.4">1</text>
<text x="31.3" y="209.4">2</text>
<text x="48.8" y="209.4">3</text>
<text x="66.4" y="209.4">4</text>
<text x="84" y="209.4">5</text>
<text x="101.6" y="209.4">6</text>
<text x="119.9" y="209.4">7</text>
<text x="137.7" y="209.4">8</text>
<text x="154.3" y="209.4">9</text>
<text x="171.5" y="209.4">10</text>
<text x="189" y="209.4">11</text>
<text x="206.6" y="209.3">12</text>
<text x="224.2" y="209.4">13</text>
<text x="241.6" y="209.4">14</text>
<text x="259.3" y="209.4">15</text>
<text x="278.3" y="209.4">16</text>
</g>
</svg>
